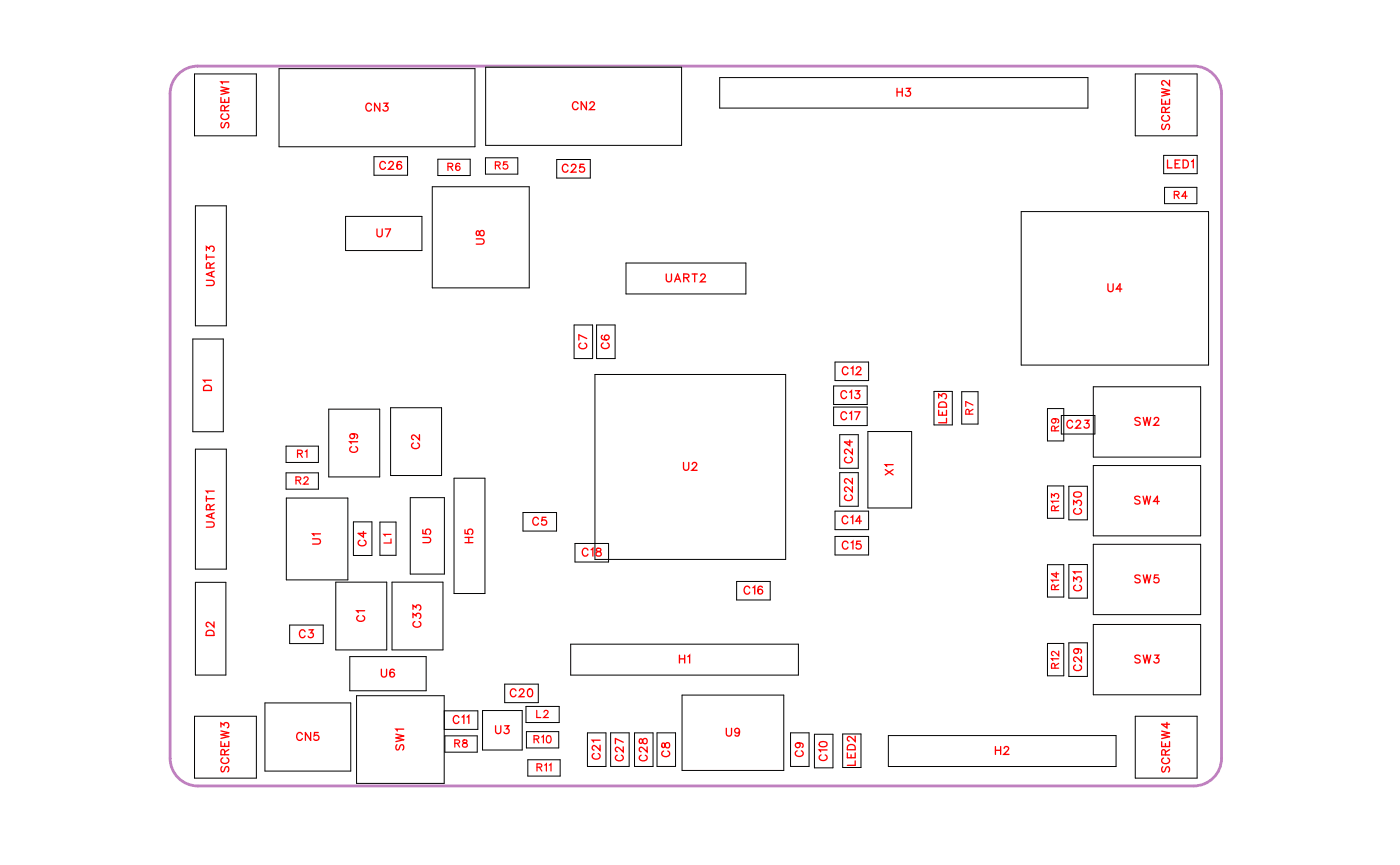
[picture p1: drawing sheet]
<svg xmlns="http://www.w3.org/2000/svg" width="126mm" height="78mm" viewBox="0 0 126 78" stroke-linecap="round" stroke-linejoin="round" font-family="sans-serif">
<path d="M16.3 6.5l.5-.3 .5-.2h.6h90a2.5 2.5 0 0 1 2.5 2.5v60a2.5 2.5 0 0 1-2.5 2.5h-90a2.5 2.5 0 0 1-2.5-2.5v-60a2.5 2.5 0 0 1 .9-2z" fill="none" stroke="#bf80bf" stroke-width=".25"/>
<g fill="none" stroke="#000" stroke-width=".09">
<path d="M17.6 6.7h5.6v5.6h-5.6zM17.7 18.6h2.7v10.8h-2.7zM25.2 6.2h17.7v7.1h-17.7zM31.2 19.5h6.9v3.1h-6.9zM33.8 14.1h3v1.7h-3zM39.1 16.9h8.7v9.1h-8.7zM39.6 14.4h2.9v1.5h-2.9zM43.9 14.3h2.9v1.4h-2.9zM43.9 6.1h17.7v7h-17.7zM50.3 14.4h3v1.7h-3zM65 7h33.3v2.8h-33.3zM92.3 19.1h16.9v13.9h-16.9z"/>
<path d="M102.6 6.7h5.6v5.6h-5.6zM105.1 14h3.1v1.7h-3.1zM105.2 16.9h2.9v1.5h-2.9zM17.4 30.6h2.8v8.4h-2.8zM29.7 36.9h4.6v6.2h-4.6zM35.3 36.8h4.6v6.1h-4.6zM51.9 29.3h1.6v3.1h-1.6zM53.8 33.8h17.2v16.7h-17.2zM53.9 29.3h1.7v3.1h-1.7zM56.6 23.8h10.8v2.7h-10.8zM75.3 34.9h3.1v1.6h-3.1zM75.3 36.8h3.1v1.6h-3.1z"/>
<path d="M75.4 32.7h3.1v1.7h-3.1zM75.9 39.3h1.6v3h-1.6zM78.4 39h4v6.9h-4zM84.4 35.3h1.6v3.1h-1.6zM86.9 35.4h1.5v2.9h-1.5zM94.6 36.9h1.5v2.9h-1.5zM95.9 37.5h3v1.7h-3zM98.8 34.9h9.7v6.4h-9.7zM17.7 52.6h2.7v8.4h-2.7zM17.7 40.6h2.7v10.8h-2.7zM25.8 42.7h3v1.5h-3zM25.8 40.3h3v1.5h-3z"/>
<path d="M25.9 45h5.5v7.4h-5.5zM26.2 56.4h3v1.7h-3zM30.3 52.6h4.6v6.1h-4.6zM31.6 59.3h6.9v3.1h-6.9zM31.9 47.1h1.7v3.1h-1.7zM34.3 47.1h1.5v3h-1.5zM35.4 52.6h4.6v6.1h-4.6zM37.1 44.9h3.1v6.9h-3.1zM41 43.2h2.8v10.4h-2.8zM47.3 46.3h3v1.7h-3zM51.6 58.2h20.5v2.8h-20.5zM52 49.1h3v1.6h-3z"/>
<path d="M66.6 52.5h3v1.7h-3zM75.4 46.2h3.1v1.6h-3.1zM75.4 48.4h3.1v1.7h-3.1zM75.9 42.7h1.6v3h-1.6zM94.6 43.9h1.5v2.9h-1.5zM94.6 51h1.5v2.9h-1.5zM94.6 58.1h1.5v2.9h-1.5zM96.6 58h1.6v3.1h-1.6zM96.6 43.9h1.6v3h-1.6zM96.6 51h1.6v3h-1.6zM98.8 42h9.7v6.4h-9.7zM98.8 49.2h9.7v6.3h-9.7z"/>
<path d="M98.8 56.4h9.7v6.3h-9.7zM17.6 64.7h5.6v5.6h-5.6zM23.9 63.5h7.8v6.1h-7.8zM32.2 62.8h7.9v7.9h-7.9zM40.1 64.2h3.1v1.7h-3.1M40.2 66.4h2.9v1.5h-2.9zM43.6 64.2h3.6v3.5h-3.6zM45.6 61.8h3v1.6h-3zM47.5 63.8h3v1.4h-3zM47.6 66.1h2.9v1.4h-2.9zM47.7 68.6h2.9v1.5h-2.9zM53.1 66.2h1.7v3h-1.7z"/>
<path d="M55.2 66.2h1.6v3h-1.6zM57.3 66.2h1.7v3h-1.7zM59.4 66.2h1.6v3h-1.6zM61.6 62.8h9.2v6.8h-9.2zM71.4 66.2h1.7v3h-1.7zM73.6 66.3h1.7v3h-1.7zM76.1 66.3h1.7v3h-1.7zM80.3 66.4h20.5v2.8h-20.5zM102.6 64.7h5.6v5.6h-5.6z"/>
</g>
<g fill="none" stroke="#f00" stroke-width=".12">
<path d="M20 8.8v.4h.7v-.4M20 7.8l.7 .2-.7 .2 .7 .2-.7 .1M20.1 11.1l-.1 .1 .1 .3h.1l.3-.4h.1l.1 .1-.1 .3M20.1 10.3a.26 .26 0 0 0-.1 .3 .26 .26 0 0 0 .2 .2h.2a.26 .26 0 0 0 .3-.2 .26 .26 0 0 0-.2-.3M20.3 10v-.4h-.3v.4h.7M20.3 9v.2M20.7 7.4h-.7l.1 .2M20.7 9.5l-.4 .3M33.6 9.5a.26 .26 0 0 0-.3-.2 .26 .26 0 0 0-.2 .3v.2a.26 .26 0 0 0 .2 .2 .26 .26 0 0 0 .3-.1M34.3 9.3v.7l-.5-.7v.7M34.7 9.3h.3l-.2 .3a.24 .24 0 0 1 .2 .4 .24 .24 0 0 1-.4-.1M34.8 14.8a.26 .26 0 0 0-.3-.2 .26 .26 0 0 0-.2 .3v.1a.26 .26 0 0 0 .2 .3 .26 .26 0 0 0 .3-.2"/>
<path d="M35.1 14.8l.2-.2h.1l.1 .1-.1 .3-.3 .3h.5M36.3 14.7l-.1-.1a.35 .35 0 0 0-.4 .3 .35 .35 0 0 0 .3 .4 .22 .22 0 0 0 .2-.2 .22 .22 0 0 0-.2-.2 .22 .22 0 0 0-.2 .2M51.3 15a.26 .26 0 0 0-.3-.2 .26 .26 0 0 0-.2 .3v.2a.26 .26 0 0 0 .2 .2 .26 .26 0 0 0 .3-.1M51.6 15l.2-.2h.1l.1 .2-.1 .2-.3 .3h.5M52.2 9.4a.26 .26 0 0 0-.3-.2 .26 .26 0 0 0-.2 .3v.1a.26 .26 0 0 0 .2 .3 .26 .26 0 0 0 .3-.2M52.8 14.8h-.4v.3a.25 .25 0 0 1 .4 0 .25 .25 0 0 1-.1 .4 .25 .25 0 0 1-.3-.1M53 9.2v.7l-.5-.7v.7M53.3 9.4l.1-.2h.2l.1 .1-.1 .3-.3 .3h.4M81.1 8v.7M81.1 8.3h.4M81.5 8v.7M81.9 8h.3l-.2 .2a.24 .24 0 0 1 .2 .4 .24 .24 0 0 1-.4 0"/>
<path d="M105 9v.4h.7v-.4M105 8l.7 .2-.7 .1 .7 .2-.7 .2M105.1 11.2l-.1 .2 .1 .3 .1-.1 .2-.3 .2-.1 .1 .2-.1 .3M105.1 10.4a.26 .26 0 0 0-.1 .3 .26 .26 0 0 0 .2 .2h.2a.26 .26 0 0 0 .3-.2 .26 .26 0 0 0-.2-.3M105.3 10.2v-.5h-.3v.5h.7M105.3 9.1v.3M105.5 14.5v.7h.4M105.7 7.2v.5l-.4-.3-.2-.1-.1 .1v.2l.1 .1M105.7 9.7l-.4 .2M106.2 14.8h.2M106.6 14.5h-.4v.7h.4M106.9 14.5h.2a.38 .38 0 0 1 .3 .3 .38 .38 0 0 1-.3 .4h-.2z"/>
<path d="M107.7 14.6l.1-.1v.7M18.5 34.9l.2-.1 .3 .1 .1 .4h-.7zM18.6 25.3h.6l.2 .2-.1 .2-.7 .1M18.6 22.6v-.3l.3 .2a.24 .24 0 0 1 .4-.2 .24 .24 0 0 1-.1 .4M18.6 23v.5M18.6 23.2h.8M19 24.2v-.4h-.3l-.1 .4h.8M19.1 34.3h-.7l.1 .2M19.1 24.6v.3M19.4 24.5l-.8 .3 .8 .2M19.4 23.7l-.4 .3M31.8 39.2a.22 .22 0 0 1 .2 .3 .22 .22 0 0 1-.3 .1 .22 .22 0 0 1 0-.4h.1a.34 .34 0 0 1 .5 .2l-.1 .2"/>
<path d="M32.3 39.9h-.7l.1 .2M34.1 20.7v.5l.2 .2 .2-.1v-.6M34.8 20.7h.5l-.4 .7M37.9 39.2v.5l-.3-.3-.3-.1-.1 .1v.2l.2 .1M43 21.6h.5l.2 .2-.1 .2h-.6M43.1 20.9v.3l.1 .1 .3-.5a.24 .24 0 0 1 .3 .3 .24 .24 0 0 1-.3 .2l-.1-.1-.1-.3zM52.5 31a.26 .26 0 0 0-.2 .3 .26 .26 0 0 0 .3 .2h.1a.26 .26 0 0 0 .3-.2 .26 .26 0 0 0-.2-.3M53 30.6l-.7-.4v.5M54.4 30.3a.35 .35 0 0 0 .2 .4 .35 .35 0 0 0 .4-.2 .22 .22 0 0 0-.2-.3 .22 .22 0 0 0-.2 .3 .22 .22 0 0 0 .2 .2M54.5 31a.26 .26 0 0 0-.2 .3 .26 .26 0 0 0 .3 .2h.2a.26 .26 0 0 0 .2-.2 .26 .26 0 0 0-.1-.3M60.2 24.7v.5l.2 .2h.2l.1-.7M61 25.4l.2-.7 .3 .7"/>
<path d="M61.1 25.2h.3M61.8 25.1l.4-.1v-.2l-.4-.1v.7M62 25.1l.2 .3M62.5 24.7h.5M62.8 24.7v.7M63.3 24.9l.2-.2h.1l.1 .2-.1 .2-.3 .3h.5M76.5 35.5a.26 .26 0 0 0-.3-.2 .26 .26 0 0 0-.2 .3v.1a.26 .26 0 0 0 .2 .3 .26 .26 0 0 0 .3-.2M76.5 37.4a.26 .26 0 0 0-.3-.2 .26 .26 0 0 0-.2 .3v.1a.26 .26 0 0 0 .2 .3 .26 .26 0 0 0 .3-.2M76.6 33.3a.26 .26 0 0 0-.3-.2 .26 .26 0 0 0-.2 .3v.2a.26 .26 0 0 0 .2 .2 .26 .26 0 0 0 .3-.1M76.8 35.4l.1-.1v.7M76.8 37.3l.1-.1v.7M76.8 39.7v.5l-.5-.3h.7"/>
<path d="M76.9 33.3l.2-.2v.7M77.2 37.2h.5l-.3 .7M77.3 35.3h.4l-.2 .3a.24 .24 0 0 1 .1 .3 .24 .24 0 0 1-.4 0M77.4 33.3l.1-.2h.2l.1 .2-.1 .2-.4 .3h.5M84.8 35.9v-.3l.3 .2a.24 .24 0 0 1 .4-.2 .24 .24 0 0 1-.1 .4M84.8 37v.5h.7v-.5M84.8 36.4a.39 .39 0 0 1 .7 .1v.3h-.7zM85.1 37.2v.3M85.5 37.8v.4h-.7M96.9 38.1a.26 .26 0 0 0-.3-.2 .26 .26 0 0 0-.2 .3v.2a.26 .26 0 0 0 .2 .3 .26 .26 0 0 0 .3-.2M97.2 38.1l.2-.2h.1l.1 .2-.1 .2-.3 .4h.5M98 37.9h.4l-.2 .3a.24 .24 0 0 1 .2 .4 .25 .25 0 0 1-.5-.1"/>
<path d="M100.1 25.6v.5l.2 .2 .2-.1 .1-.6M101.4 26.1h-.5l.3-.5v.7M103 37.8l-.2-.1-.3 .1 .1 .2 .4 .1v.2l-.2 .1-.3-.1M103.3 37.7l.2 .7 .1-.7 .2 .7 .2-.7M104.3 37.9l.1-.2h.2l.1 .1-.1 .3-.3 .3h.4M18.6 47.1h.6l.2 .2-.1 .3h-.7M18.6 45h.8M18.6 44.8v.5M18.7 57l.2-.1 .3 .1 .1 .4h-.7zM19 46v-.4h-.3l-.1 .4h.8M19.1 46.4v.3M19.3 56.2v.4l-.3-.3-.2-.1-.2 .1v.2l.2 .1"/>
<path d="M19.4 44.3h-.8l.2 .2M19.4 46.3l-.8 .3 .8 .2M19.4 45.6l-.4 .2M27.6 57a.26 .26 0 0 0-.3-.1 .26 .26 0 0 0-.2 .2v.2a.26 .26 0 0 0 .2 .3 .26 .26 0 0 0 .3-.2M27.9 56.9h.4l-.2 .2a.24 .24 0 0 1 .2 .4 .25 .25 0 0 1-.5-.1M28.2 48.7h.6l.2 .2-.1 .2h-.7M29 48.2h-.8l.2 .2M31.8 40.3a.26 .26 0 0 0-.2 .3 .26 .26 0 0 0 .3 .2h.1a.26 .26 0 0 0 .3-.2 .26 .26 0 0 0-.2-.3M32.4 55.6a.26 .26 0 0 0-.2 .3 .26 .26 0 0 0 .3 .2h.2a.26 .26 0 0 0 .2-.2 .26 .26 0 0 0-.1-.3M32.5 48.8a.26 .26 0 0 0-.1 .3 .26 .26 0 0 0 .2 .2h.2a.26 .26 0 0 0 .3-.2 .26 .26 0 0 0-.2-.3M32.8 48v.5l-.4-.3h.7M32.9 55.1h-.7l.2 .2"/>
<path d="M37.3 55.8v-.4l.3 .2a.24 .24 0 0 1 .4-.2 .24 .24 0 0 1-.1 .4M37.3 55v-.3l.3 .2a.24 .24 0 0 1 .4-.2 .24 .24 0 0 1-.1 .4M37.4 40a.26 .26 0 0 0-.2 .3 .26 .26 0 0 0 .3 .2h.1a.26 .26 0 0 0 .3-.2 .26 .26 0 0 0-.2-.3M37.5 56.1a.26 .26 0 0 0-.2 .3 .26 .26 0 0 0 .3 .2h.2a.26 .26 0 0 0 .2-.2 .26 .26 0 0 0-.1-.3M38.2 48.5h.5l.2 .2-.1 .3h-.6M38.2 47.8v.4h.3a.25 .25 0 0 1 0-.4 .25 .25 0 0 1 .4 .1 .25 .25 0 0 1-.1 .3M42 47.8v.4h.3a.25 .25 0 0 1 0-.4 .25 .25 0 0 1 .4 .1 .25 .25 0 0 1-.1 .3M42 49h.7M42 48.5h.7M42.4 48.5v.5M48.6 46.9a.26 .26 0 0 0-.3-.2 .26 .26 0 0 0-.2 .3v.2a.26 .26 0 0 0 .2 .2 .26 .26 0 0 0 .3-.1M49.3 46.7h-.3v.3a.25 .25 0 0 1 .3 0 .25 .25 0 0 1 0 .4 .25 .25 0 0 1-.4-.1"/>
<path d="M53.1 49.7a.26 .26 0 0 0-.3-.2 .26 .26 0 0 0-.2 .3v.1a.26 .26 0 0 0 .2 .3 .26 .26 0 0 0 .3-.2M53.4 49.6l.2-.1v.7M53.9 49.5v.2l.3 .1 .1 .2a.24 .24 0 0 1-.2 .2 .24 .24 0 0 1-.2-.2l.4-.3v-.2zM61.4 59.2v.7M61.4 59.5h.5M61.8 41.8v.5l.2 .2 .2-.1v-.6M61.9 59.2v.7M62.1 59.3l.2-.1v.7M62.5 41.9l.2-.1h.1l.2 .1-.1 .2-.4 .4h.5M67.7 53.1a.26 .26 0 0 0-.3-.2 .26 .26 0 0 0-.2 .3v.2a.26 .26 0 0 0 .2 .2 .26 .26 0 0 0 .3-.1M68 53.1l.2-.2v.7M68.9 53h-.1a.35 .35 0 0 0-.4 .2 .35 .35 0 0 0 .3 .4 .22 .22 0 0 0 .2-.2 .22 .22 0 0 0-.2-.2 .22 .22 0 0 0-.2 .2"/>
<path d="M76.5 44.7a.26 .26 0 0 0-.2 .3 .26 .26 0 0 0 .3 .2h.1a.26 .26 0 0 0 .3-.2 .26 .26 0 0 0-.2-.3M76.5 41.3a.26 .26 0 0 0-.2 .3 .26 .26 0 0 0 .3 .2h.1a.26 .26 0 0 0 .3-.2 .26 .26 0 0 0-.2-.3M76.6 46.8a.26 .26 0 0 0-.3-.2 .26 .26 0 0 0-.2 .3v.1a.26 .26 0 0 0 .2 .3 .26 .26 0 0 0 .3-.2M76.6 49a.26 .26 0 0 0-.3-.1 .26 .26 0 0 0-.2 .2v.2a.26 .26 0 0 0 .2 .3 .26 .26 0 0 0 .3-.2M76.9 46.7l.1-.1v.7M76.9 49l.2-.1v.7M77 40.5v.5l-.3-.3-.3-.1-.1 .1v.1l.2 .2M77 43.9v.5l-.3-.3-.3-.1-.1 .1v.1l.2 .2M77 43.2v.5l-.3-.4-.3-.1-.1 .2v.1l.2 .1M77.8 48.9h-.4v.3a.25 .25 0 0 1 .4 0 .25 .25 0 0 1-.1 .3 .25 .25 0 0 1-.4-.1M77.8 47.1h-.5l.4-.5v.7M80 42.4l.7 .5"/>
<path d="M80.7 42h-.7l.1 .1M80.7 42.4l-.7 .5M97 45.6v-.4l.3 .2a.24 .24 0 0 1 .4-.2 .24 .24 0 0 1-.1 .4M97 52.5v-.4l.3 .2a.24 .24 0 0 1 .4-.2 .25 .25 0 0 1-.1 .5M97 44.5l.3-.1a.3 .3 0 0 1 .4 .3 .38 .38 0 0 1-.4 .2 .38 .38 0 0 1-.3-.3zM97.2 45.9a.26 .26 0 0 0-.2 .3 .26 .26 0 0 0 .3 .2h.1a.26 .26 0 0 0 .3-.2 .26 .26 0 0 0-.2-.3M97.2 52.8a.26 .26 0 0 0-.2 .3 .26 .26 0 0 0 .3 .2h.1a.26 .26 0 0 0 .3-.2 .26 .26 0 0 0-.2-.3M97.2 58.6a.22 .22 0 0 1 .2 .3 .22 .22 0 0 1-.3 .1 .22 .22 0 0 1 0-.4h.1a.34 .34 0 0 1 .5 .2l-.1 .2M97.7 59.3v.5l-.3-.4-.3-.1-.1 .2v.1l.2 .1M97.7 51.6h-.7l.1 .2M103 44.9l-.2-.1-.3 .1 .1 .2 .4 .2v.1l-.2 .1-.3-.1M103 59.3l-.2-.1-.3 .1 .1 .1 .4 .3v.1l-.2 .1-.3-.1"/>
<path d="M103 52l-.2-.1-.3 .1 .1 .2 .4 .2v.1l-.2 .1-.3-.1M103.3 44.8l.1 .7 .2-.7 .2 .7 .2-.7M103.3 59.2l.2 .7 .1-.7 .2 .7 .2-.7M103.3 51.9l.2 .7 .1-.7 .2 .7 .2-.7M104.3 59.2h.4l-.2 .2a.24 .24 0 0 1 .2 .4 .24 .24 0 0 1-.4-.1M104.7 51.9h-.4v.3a.25 .25 0 0 1 .4 0 .25 .25 0 0 1-.1 .4 .25 .25 0 0 1-.3-.1M104.7 45.3h-.5l.4-.5v.7M20 65.6v-.3l.2 .2a.24 .24 0 0 1 .4-.2 .24 .24 0 0 1-.1 .4M20 67v.4h.7v-.4M20 66l.7 .2-.7 .1 .7 .2-.7 .2M20.1 69.2l-.1 .2 .1 .3 .1-.1 .2-.3 .2-.1 .1 .2-.1 .3M20.1 68.4a.26 .26 0 0 0-.1 .3 .26 .26 0 0 0 .2 .2h.2a.26 .26 0 0 0 .3-.2 .26 .26 0 0 0-.2-.3"/>
<path d="M20.3 68.2v-.5h-.3v.5h.7M20.3 67.1v.3M20.7 67.7l-.4 .2M27.3 66.3a.26 .26 0 0 0-.3-.2 .26 .26 0 0 0-.2 .3v.2a.26 .26 0 0 0 .2 .3 .26 .26 0 0 0 .3-.2M28.1 66.1v.8l-.5-.8v.8M28.8 66.1h-.4v.3a.25 .25 0 0 1 .4 0 .25 .25 0 0 1-.1 .4 .25 .25 0 0 1-.3-.1M34.5 60.4v.5l.2 .2 .2-.1v-.6M35.6 60.5a.35 .35 0 0 0-.4 .2 .35 .35 0 0 0 .2 .4 .22 .22 0 0 0 .3-.2 .22 .22 0 0 0-.3-.2 .22 .22 0 0 0-.2 .2M35.8 66.3l.7 .2-.7 .1 .7 .2-.7 .2M35.9 67.2l-.1 .2 .1 .3h.1l.2-.4 .2-.1 .1 .2-.1 .3M36.5 65.8h-.7l.1 .2M41.5 64.8a.26 .26 0 0 0-.3-.2 .26 .26 0 0 0-.2 .3v.2a.26 .26 0 0 0 .2 .2 .26 .26 0 0 0 .3-.1"/>
<path d="M41.7 64.8l.2-.2v.7M42.2 64.8l.2-.2v.7M44.8 65.5v.5l.2 .2 .2-.1 .1-.6M45.6 65.5h.4l-.2 .3a.24 .24 0 0 1 .1 .4 .24 .24 0 0 1-.4-.1M46.6 62.4a.26 .26 0 0 0-.3-.2 .26 .26 0 0 0-.2 .3v.1a.26 .26 0 0 0 .2 .3 .26 .26 0 0 0 .3-.2M46.9 62.4l.2-.2h.1l.1 .1-.1 .3-.3 .3h.5M47.8 62.2h.1a.37 .37 0 0 1 .2 .4 .37 .37 0 0 1-.2 .3 .45 .45 0 0 1-.1-.7zM53.7 68a.26 .26 0 0 0-.2 .3 .26 .26 0 0 0 .3 .3h.1a.26 .26 0 0 0 .3-.3 .26 .26 0 0 0-.2-.3M54.2 67.3v.5l-.3-.4-.3-.1-.1 .2v.1l.2 .1M54.2 66.8h-.7l.1 .2M55.8 68.2a.26 .26 0 0 0-.2 .3 .26 .26 0 0 0 .3 .2h.1a.26 .26 0 0 0 .3-.2 .26 .26 0 0 0-.2-.3M56.3 67.4v.5l-.3-.3-.3-.1-.1 .1v.1l.2 .2"/>
<path d="M56.3 67l-.7-.3v.5M57.8 66.8v.3h.1l.3-.4a.24 .24 0 0 1 .3 .2 .24 .24 0 0 1-.3 .3l-.1-.1-.1-.3zM57.9 68.2a.26 .26 0 0 0-.1 .3 .26 .26 0 0 0 .2 .2h.2a.26 .26 0 0 0 .3-.2 .26 .26 0 0 0-.2-.3M58.5 67.4v.5l-.4-.3-.2-.1-.1 .1v.1l.1 .2M59.8 67.1v.4h.2l.3-.4a.24 .24 0 0 1 .2 .2 .24 .24 0 0 1-.2 .2l-.2-.1-.1-.3zM60 67.8a.26 .26 0 0 0-.2 .3 .26 .26 0 0 0 .3 .2h.1a.26 .26 0 0 0 .3-.2 .26 .26 0 0 0-.2-.3M65.6 65.8v.5l.2 .2 .3-.1v-.6M66.8 66a.22 .22 0 0 1-.3 .2 .22 .22 0 0 1-.1-.4 .22 .22 0 0 1 .4 .1v.1a.34 .34 0 0 1-.3 .5l-.1-.1M72 67.8a.26 .26 0 0 0-.1 .3 .26 .26 0 0 0 .2 .2h.2a.26 .26 0 0 0 .3-.2 .26 .26 0 0 0-.2-.3M72.1 67.1a.22 .22 0 0 1 .2 .3 .22 .22 0 0 1-.4 .1 .22 .22 0 0 1 .1-.4h.1a.34 .34 0 0 1 .5 .2l-.1 .2M74.1 67.1l.2-.1a.3 .3 0 0 1 .4 .2 .38 .38 0 0 1-.3 .2 .38 .38 0 0 1-.4-.2zM74.2 68.2a.26 .26 0 0 0-.2 .3 .26 .26 0 0 0 .3 .2h.2a.26 .26 0 0 0 .2-.2 .26 .26 0 0 0-.1-.3"/>
<path d="M74.7 67.7h-.7l.2 .2M76.6 68v.4h.7v-.4M76.7 67.3l.1-.1 .4 .1 .1 .4h-.7zM76.9 68.2v.2M77.3 66.5v.4l-.4-.3-.2-.1-.1 .1v.2l.1 .1M77.3 68.7v.4h-.7M89.9 67.4v.7M89.9 67.8h.5M90.4 67.4v.7M90.7 67.6l.2-.2h.1l.1 .1-.1 .3-.3 .3h.5M97.2 60a.26 .26 0 0 0-.2 .3 .26 .26 0 0 0 .3 .3h.1a.26 .26 0 0 0 .3-.3 .26 .26 0 0 0-.2-.3M105 67v.4h.7v-.4"/>
<path d="M105 66l.7 .2-.7 .2 .7 .1-.7 .2M105.1 69.2l-.1 .2 .1 .3 .1-.1 .2-.3 .2-.1 .1 .2-.1 .3M105.1 68.5a.26 .26 0 0 0-.1 .2 .26 .26 0 0 0 .2 .3h.2a.26 .26 0 0 0 .3-.3 .26 .26 0 0 0-.2-.2M105.3 68.2v-.4l-.3-.1v.5h.7M105.3 67.1v.3M105.4 65.2v.5l-.4-.3h.7M105.7 67.7l-.4 .2"/>
</g>
<g fill="none" stroke="#f00" stroke-width=".11">
<path d="M40.5 15.1l.3-.1 .1-.2-.4-.1v.7M40.7 15.1l.2 .3M41.5 14.8a.32 .32 0 0 0-.4 .2 .32 .32 0 0 0 .3 .4 .2 .2 0 0 0 .2-.2 .2 .2 0 0 0-.2-.2 .2 .2 0 0 0-.2 .2M44.8 14.9h.3l.1-.2-.4-.1v.7M45 14.9l.2 .4M45.8 14.6h-.3v.3a.23 .23 0 0 1 .3 0 .23 .23 0 0 1 0 .3 .23 .23 0 0 1-.3-.1M106.1 17.6h.4v-.3h-.4v.6M106.3 17.6l.2 .3M107.3 17.7h-.5l.3-.4v.6M87.6 37.4l-.1-.4h-.2v.4h.6M87.9 37l-.3 .2M87.9 36.6l-.6-.3v.4"/>
<path d="M95.2 37.8a.2 .2 0 0 1 .2 .3 .2 .2 0 0 1-.3 .1 .2 .2 0 0 1 0-.4h.1a.31 .31 0 0 1 .5 .3l-.1 .1M95.3 38.9v-.4h-.2l-.1 .4h.7M95.7 38.5l-.4 .2M26.7 43.4l.4-.1v-.2h-.4v.6M26.9 41l.4-.1v-.2l-.4-.1v.7M27 43.4l.2 .3M27.1 41l.2 .3M27.5 43.2l.1-.1 .2 .1-.4 .5h.5M27.6 40.8l.1-.2v.7M35.3 48.3h-.6l.1 .1M35.3 48.7v.3h-.6M95 44.9v-.3l.3 .2a.22 .22 0 0 1 .3-.2 .22 .22 0 0 1-.1 .4"/>
<path d="M95.3 46.1v-.4h-.2l-.1 .4h.7M95.3 53.2v-.3l-.2-.1-.1 .4h.7M95.4 51.7v.4l-.4-.3h.7M95.7 59.5h-.7l.1 .1M95.7 58.8v.4l-.6-.4-.1 .3 .2 .1M95.7 45.3h-.7l.1 .1M95.7 52.4h-.7l.1 .1M95.7 59.9l-.4 .2M95.7 45.7l-.4 .2M95.7 52.8l-.4 .2M41.1 67.1h.4v-.2l-.4-.1v.7M41.3 67.1l.2 .4"/>
<path d="M41.9 66.8v.2l.3 .2a.22 .22 0 0 1-.2 .3 .22 .22 0 0 1-.2-.3l.4-.2v-.2zM48.3 66.7h.3l.1-.2-.4-.1v.7M48.5 66.7l.2 .4M48.5 64.1v.7h.4M48.5 69.3h.4v-.3h-.4v.6M48.7 69.3l.3 .3M48.9 66.6l.2-.2v.7M49.2 64.3l.1-.2 .2 .2-.4 .5h.5M49.2 69.1l.2-.1v.6M49.5 66.5a.32 .32 0 0 1 .3 .2 .32 .32 0 0 1-.2 .4l-.2-.1v-.3zM49.6 69.1l.2-.1v.6M95.3 60.3v-.3l-.2-.1-.1 .4h.7"/>
</g>
<g font-size="1.2" fill="#fff">
<text x="21" y="11.6" transform="rotate(-90 21 11.6)">SCREW1</text>
<text x="33" y="10.3">CN3</text>
<text x="51.7" y="10.2">CN2</text>
<text x="81" y="9">H3</text>
<text x="106" y="11.8" transform="rotate(-90 106 11.8)">SCREW2</text>
<text x="34.3" y="15.6">C26</text>
<text x="50.8" y="15.8">C25</text>
<text x="105.4" y="15.5">LED1</text>
<text x="34" y="21.7">U7</text>
<text x="44" y="22.1" transform="rotate(-90 44 22.1)">U8</text>
<text x="19.7" y="25.8" transform="rotate(-90 19.7 25.8)">UART3</text>
<text x="60.1" y="25.7">UART2</text>
<text x="100" y="26.6">U4</text>
<text x="19.4" y="35.3" transform="rotate(-90 19.4 35.3)">D1</text>
<text x="53.3" y="31.6" transform="rotate(-90 53.3 31.6)">C7</text>
<text x="55.3" y="31.5" transform="rotate(-90 55.3 31.5)">C6</text>
<text x="76" y="34.1">C12</text>
<text x="32.6" y="40.9" transform="rotate(-90 32.6 40.9)">C19</text>
<text x="38.2" y="40.6" transform="rotate(-90 38.2 40.6)">C2</text>
<text x="75.9" y="36.3">C13</text>
<text x="75.9" y="38.2">C17</text>
<text x="77.3" y="41.9" transform="rotate(-90 77.3 41.9)">C24</text>
<text x="85.8" y="38.2" transform="rotate(-90 85.8 38.2)">LED3</text>
<text x="96.3" y="39">C23</text>
<text x="102.5" y="38.7">SW2</text>
<text x="19.7" y="47.7" transform="rotate(-90 19.7 47.7)">UART1</text>
<text x="48.1" y="47.7">C5</text>
<text x="61.7" y="42.8">U2</text>
<text x="76" y="47.6">C14</text>
<text x="77.3" y="45.3" transform="rotate(-90 77.3 45.3)">C22</text>
<text x="81" y="42.9" transform="rotate(-90 81 42.9)">X1</text>
<text x="98" y="46.5" transform="rotate(-90 98 46.5)">C30</text>
<text x="102.5" y="45.8">SW4</text>
<text x="29.2" y="49.2" transform="rotate(-90 29.2 49.2)">U1</text>
<text x="33.4" y="49.4" transform="rotate(-90 33.4 49.4)">C4</text>
<text x="39.2" y="49.1" transform="rotate(-90 39.2 49.1)">U5</text>
<text x="43" y="49.1" transform="rotate(-90 43 49.1)">H5</text>
<text x="52.6" y="50.5">C18</text>
<text x="67.2" y="53.9">C16</text>
<text x="76" y="49.9">C15</text>
<text x="98" y="53.4" transform="rotate(-90 98 53.4)">C31</text>
<text x="102.5" y="52.9">SW5</text>
<text x="19.6" y="57.4" transform="rotate(-90 19.6 57.4)">D2</text>
<text x="27" y="57.9">C3</text>
<text x="33.2" y="56.2" transform="rotate(-90 33.2 56.2)">C1</text>
<text x="38.3" y="56.7" transform="rotate(-90 38.3 56.7)">C33</text>
<text x="34.4" y="61.4">U6</text>
<text x="40.9" y="65.6">C11</text>
<text x="46.1" y="63.2">C20</text>
<text x="61.3" y="60.2">H1</text>
<text x="98" y="60.6" transform="rotate(-90 98 60.6)">C29</text>
<text x="102.5" y="60.2">SW3</text>
<text x="21" y="69.8" transform="rotate(-90 21 69.8)">SCREW3</text>
<text x="26.7" y="67.2">CN5</text>
<text x="36.8" y="67.8" transform="rotate(-90 36.8 67.8)">SW1</text>
<text x="44.7" y="66.5">U3</text>
<text x="54.5" y="68.6" transform="rotate(-90 54.5 68.6)">C21</text>
<text x="56.6" y="68.8" transform="rotate(-90 56.6 68.8)">C27</text>
<text x="58.8" y="68.8" transform="rotate(-90 58.8 68.8)">C28</text>
<text x="60.8" y="68.4" transform="rotate(-90 60.8 68.4)">C8</text>
<text x="65.6" y="66.8">U9</text>
<text x="72.9" y="68.4" transform="rotate(-90 72.9 68.4)">C9</text>
<text x="75" y="68.7" transform="rotate(-90 75 68.7)">C10</text>
<text x="77.6" y="69.2" transform="rotate(-90 77.6 69.2)">LED2</text>
<text x="89.9" y="68.4">H2</text>
<text x="106" y="69.8" transform="rotate(-90 106 69.8)">SCREW4</text>
</g>
<g font-size="1.1" fill="#fff">
<text x="40.4" y="15.7">R6</text>
<text x="44.7" y="15.5">R5</text>
<text x="106" y="18.2">R4</text>
<text x="26.8" y="41.6">R1</text>
<text x="88.2" y="37.5" transform="rotate(-90 88.2 37.5)">R7</text>
<text x="95.9" y="39" transform="rotate(-90 95.9 39)">R9</text>
<text x="26.7" y="44">R2</text>
<text x="95.9" y="46.2" transform="rotate(-90 95.9 46.2)">R13</text>
<text x="35.6" y="49.1" transform="rotate(-90 35.6 49.1)">L1</text>
<text x="95.9" y="53.3" transform="rotate(-90 95.9 53.3)">R14</text>
<text x="48.4" y="65.1">L2</text>
<text x="95.9" y="60.4" transform="rotate(-90 95.9 60.4)">R12</text>
<text x="41" y="67.7">R8</text>
<text x="48.2" y="67.4">R10</text>
<text x="48.5" y="69.9">R11</text>
</g>
</svg>
